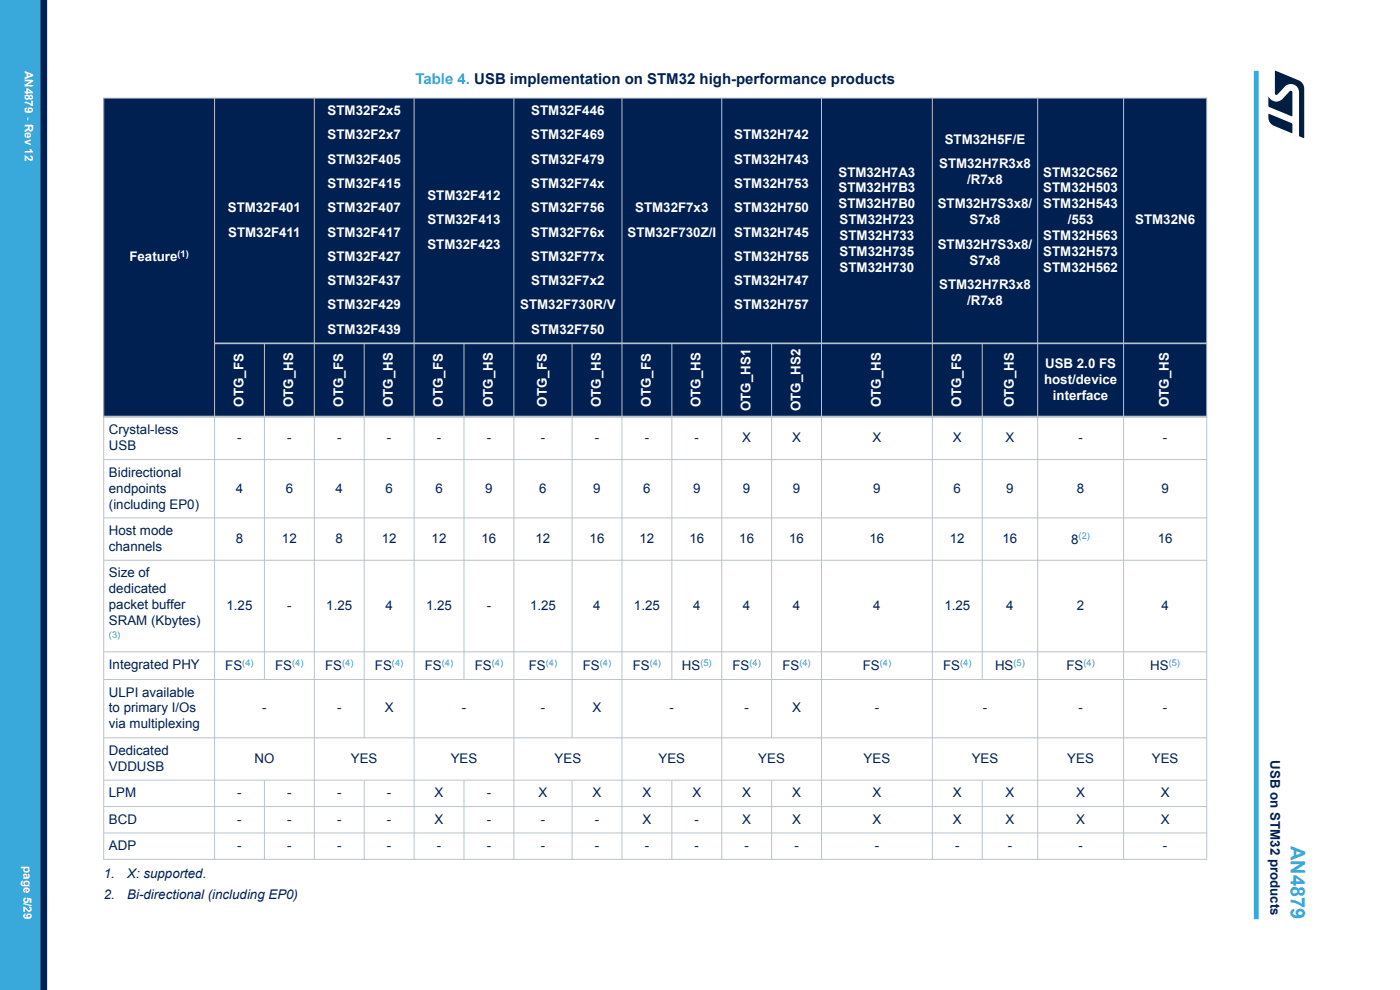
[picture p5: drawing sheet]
<svg xmlns="http://www.w3.org/2000/svg" width="297mm" height="210mm" viewBox="0 0 297 210" stroke-linecap="round" stroke-linejoin="round" font-family="sans-serif">
<g fill="#002052">
<path d="M22 20.8h234v67.6h-234z" fill-rule="evenodd"/>
<path d="M22 20.8h234v52h-234z" fill-rule="evenodd"/>
<path d="M22.1 20.9h23.3v67.3h-23.3z" fill-rule="evenodd"/>
<path d="M45.6 73h10.4v15.2h-10.4z" fill-rule="evenodd"/>
<path d="M56.2 73h10.4v15.2h-10.4z" fill-rule="evenodd"/>
<path d="M66.8 73h10.4v15.2h-10.4z" fill-rule="evenodd"/>
<path d="M77.4 73h10.3v15.2h-10.3z" fill-rule="evenodd"/>
<path d="M88 73h10.3v15.2h-10.3z" fill-rule="evenodd"/>
<path d="M98.5 73h10.4v15.2h-10.4z" fill-rule="evenodd"/>
<path d="M109.1 73h12.2v15.2h-12.2z" fill-rule="evenodd"/>
<path d="M121.5 73h10.3v15.2h-10.3z" fill-rule="evenodd"/>
<path d="M132.1 73h10.3v15.2h-10.3z" fill-rule="evenodd"/>
<path d="M142.6 73h10.4v15.2h-10.4z" fill-rule="evenodd"/>
<path d="M153.2 73h10.4v15.2h-10.4z" fill-rule="evenodd"/>
<path d="M163.8 73h10.4v15.2h-10.4z" fill-rule="evenodd"/>
<path d="M174.4 73h23.3v15.2h-23.3z" fill-rule="evenodd"/>
<path d="M197.9 73h10.4v15.2h-10.4z" fill-rule="evenodd"/>
<path d="M208.5 73h11.5v15.2h-11.5z" fill-rule="evenodd"/>
<path d="M220.2 73h18.1v15.2h-18.1z" fill-rule="evenodd"/>
<path d="M238.5 73h17.4v15.2h-17.4z" fill-rule="evenodd"/>
</g>
<g fill="none" stroke="#b9c4ca" stroke-width=".21">
<path d="M21.9 20.8h234.2M22 20.7v161.7M45.5 20.7v161.7M66.7 20.7v161.7M87.8 20.7v161.7M109 20.7v161.7M131.9 20.7v161.7M153.1 20.7v161.7M174.3 20.7v161.7M197.8 20.7v161.7M220.1 20.7v161.7M238.4 20.7v161.7"/>
<path d="M256 20.7v161.7M56.1 72.8v71.4M77.3 72.8v83.8M98.4 72.8v71.4M121.4 72.8v83.8M142.5 72.8v71.4M163.7 72.8v83.8M208.4 72.8v71.4M21.9 97.5h234.2M21.9 109.9h234.2M21.9 118.8h234.2M21.9 138.3h234.2"/>
<path d="M21.9 144.1h234.2M21.9 156.5h234.2M21.9 165.5h234.2M21.9 171.1h234.2M21.9 176.7h234.2M56.1 165.5v16.9M77.3 165.5v16.9M98.4 165.5v16.9M121.4 165.5v16.9M142.5 165.5v16.9M163.7 165.5v16.9M208.4 165.5v16.9"/>
<path d="M21.9 182.3h234.2"/>
</g>
<path d="M45.5 72.8h210.6" fill="none" stroke="#b9c4ca" stroke-width=".35"/>
<path d="M21.9 88.4h234.2" fill="none" stroke="#b9c4ca" stroke-width=".42"/>
<path d="M266.5 15v180" fill="none" stroke="#39a9dc" stroke-width="1"/>
<g fill="#39a9dc">
<path d="M0 0h8.6v210h-8.6z" fill-rule="evenodd"/>
<path d="M0 0h7.5v210h-7.5z" fill-rule="evenodd"/>
</g>
<path d="M9.3 0v210" fill="none" stroke="#002052" stroke-width="1.4"/>
<g fill="#001e41">
<path d="M270.5 15l5 2.1a1.91 1.91 0 0 1 1.2 1.7l-.1 10.5-1-.5v-9.2a1.74 1.74 0 0 0-1-1.6 1.74 1.74 0 0 0-2 .3l-1.6 1.7-.2 .1-.3-.1z"/>
<path d="M269.1 24.2l4.9 1.9 .2 .3v1.7l-.2 .1-3.8-1.5a1.92 1.92 0 0 1-1.1-1.8z"/>
<path d="M269.1 20.5a1.85 1.85 0 0 0 2.9 .5l1.6-1.6 .2-.2 .3 .2v5.3l-5-2.1z"/>
</g>
<text font-size="4.2" fill="#39a9dc" x="273.8" y="179.5" transform="rotate(90 273.8 179.5)">AN4879</text>
<text font-size="3.2" fill="#39a9dc" x="88.1" y="17.8">Table 4. USB implementation on STM32 high-performance products</text>
<g font-size="2.8" fill="#fff">
<text x="69.5" y="24.4">STM32F2x5</text>
<text x="69.5" y="29.6">STM32F2x7</text>
<text x="112.7" y="24.4">STM32F446</text>
<text x="112.7" y="29.6">STM32F469</text>
<text x="155.8" y="29.6">STM32H742</text>
<text x="69.5" y="34.7">STM32F405</text>
<text x="112.7" y="34.7">STM32F479</text>
<text x="155.8" y="34.7">STM32H743</text>
<text x="199.2" y="35.7">STM32H7R3x8</text>
<text x="200.4" y="30.5">STM32H5F/E</text>
<text x="69.5" y="39.9">STM32F415</text>
<text x="112.7" y="39.9">STM32F74x</text>
<text x="155.8" y="39.9">STM32H753</text>
<text x="177.9" y="37.4">STM32H7A3</text>
<text x="177.9" y="40.8">STM32H7B3</text>
<text x="205.2" y="39.1">/R7x8</text>
<text x="221.3" y="37.4">STM32C562</text>
<text x="221.3" y="40.8">STM32H503</text>
<text x="48.3" y="45">STM32F401</text>
<text x="69.5" y="45">STM32F407</text>
<text x="90.7" y="42.4">STM32F412</text>
<text x="90.7" y="47.6">STM32F413</text>
<text x="112.7" y="45">STM32F756</text>
<text x="134.8" y="45">STM32F7x3</text>
<text x="155.8" y="45">STM32H750</text>
<text x="177.9" y="44.2">STM32H7B0</text>
<text x="178.1" y="47.6">STM32H723</text>
<text x="198.9" y="44.2">STM32H7S3x8/</text>
<text x="205.7" y="47.6">S7x8</text>
<text x="221.3" y="44.2">STM32H543</text>
<text x="226.5" y="47.6">/553</text>
<text x="240.8" y="47.6">STM32N6</text>
<text x="48.4" y="50.2">STM32F411</text>
<text x="69.5" y="50.2">STM32F417</text>
<text x="90.7" y="52.8">STM32F423</text>
<text x="112.7" y="50.2">STM32F76x</text>
<text x="133.1" y="50.2">STM32F730Z/I</text>
<text x="155.8" y="50.2">STM32H745</text>
<text x="178.1" y="51">STM32H733</text>
<text x="198.9" y="52.8">STM32H7S3x8/</text>
<text x="221.3" y="51">STM32H563</text>
<text x="27.5" y="55.5">Feature</text>
<text x="69.5" y="55.3">STM32F427</text>
<text x="112.7" y="55.3">STM32F77x</text>
<text x="155.8" y="55.3">STM32H755</text>
<text x="178.1" y="54.4">STM32H735</text>
<text x="178.1" y="57.8">STM32H730</text>
<text x="205.7" y="56.1">S7x8</text>
<text x="221.3" y="54.4">STM32H573</text>
<text x="221.3" y="57.8">STM32H562</text>
<text x="69.5" y="60.5">STM32F437</text>
<text x="69.5" y="65.6">STM32F429</text>
<text x="110.4" y="65.6">STM32F730R/V</text>
<text x="112.7" y="60.5">STM32F7x2</text>
<text x="155.8" y="60.5">STM32H747</text>
<text x="155.8" y="65.6">STM32H757</text>
<text x="199.2" y="61.3">STM32H7R3x8</text>
<text x="205.2" y="64.7">/R7x8</text>
<text x="69.5" y="70.8">STM32F439</text>
<text x="112.7" y="70.8">STM32F750</text>
<text x="221.5" y="81.4">host/device</text>
<text x="221.7" y="78">USB 2.0 FS</text>
<text x="51.6" y="86.2" transform="rotate(-90 51.6 86.2)">OTG_FS</text>
<text x="62.2" y="86.4" transform="rotate(-90 62.2 86.4)">OTG_HS</text>
<text x="72.8" y="86.2" transform="rotate(-90 72.8 86.2)">OTG_FS</text>
<text x="83.4" y="86.4" transform="rotate(-90 83.4 86.4)">OTG_HS</text>
<text x="94" y="86.2" transform="rotate(-90 94 86.2)">OTG_FS</text>
<text x="104.5" y="86.4" transform="rotate(-90 104.5 86.4)">OTG_HS</text>
<text x="116" y="86.2" transform="rotate(-90 116 86.2)">OTG_FS</text>
<text x="127.5" y="86.4" transform="rotate(-90 127.5 86.4)">OTG_HS</text>
<text x="138" y="86.2" transform="rotate(-90 138 86.2)">OTG_FS</text>
<text x="148.6" y="86.4" transform="rotate(-90 148.6 86.4)">OTG_HS</text>
<text x="159.2" y="87.2" transform="rotate(-90 159.2 87.2)">OTG_HS1</text>
<text x="169.8" y="87.2" transform="rotate(-90 169.8 87.2)">OTG_HS2</text>
<text x="186.8" y="86.4" transform="rotate(-90 186.8 86.4)">OTG_HS</text>
<text x="203.9" y="86.2" transform="rotate(-90 203.9 86.2)">OTG_FS</text>
<text x="215.1" y="86.4" transform="rotate(-90 215.1 86.4)">OTG_HS</text>
<text x="223.4" y="84.8">interface</text>
<text x="248" y="86.4" transform="rotate(-90 248 86.4)">OTG_HS</text>
</g>
<g font-size="2.8" fill="#002052">
<text x="23.1" y="92.1">Crystal-less</text>
<text x="23.1" y="95.5">USB</text>
<text x="50.3" y="93.8">-</text>
<text x="60.9" y="93.8">-</text>
<text x="71.5" y="93.8">-</text>
<text x="82.1" y="93.8">-</text>
<text x="92.7" y="93.8">-</text>
<text x="103.3" y="93.8">-</text>
<text x="114.7" y="93.8">-</text>
<text x="126.2" y="93.8">-</text>
<text x="136.8" y="93.8">-</text>
<text x="147.4" y="93.8">-</text>
<text x="157.5" y="93.8">X</text>
<text x="168" y="93.8">X</text>
<text x="185.1" y="93.8">X</text>
<text x="202.1" y="93.8">X</text>
<text x="213.3" y="93.8">X</text>
<text x="228.8" y="93.8">-</text>
<text x="246.7" y="93.8">-</text>
<text x="23.1" y="101.1">Bidirectional</text>
<text x="23.1" y="104.5">endpoints</text>
<text x="23.1" y="107.9">(including EP0)</text>
<text x="50" y="104.5">4</text>
<text x="60.6" y="104.5">6</text>
<text x="71.2" y="104.5">4</text>
<text x="81.8" y="104.5">6</text>
<text x="92.4" y="104.5">6</text>
<text x="102.9" y="104.5">9</text>
<text x="114.4" y="104.5">6</text>
<text x="125.9" y="104.5">9</text>
<text x="136.5" y="104.5">6</text>
<text x="147" y="104.5">9</text>
<text x="157.6" y="104.5">9</text>
<text x="168.2" y="104.5">9</text>
<text x="185.3" y="104.5">9</text>
<text x="202.3" y="104.5">6</text>
<text x="213.5" y="104.5">9</text>
<text x="228.5" y="104.5">8</text>
<text x="246.4" y="104.5">9</text>
<text x="23.1" y="113.5">Host mode</text>
<text x="23.1" y="116.9">channels</text>
<text x="50" y="115.2">8</text>
<text x="59.8" y="115.2">12</text>
<text x="71.2" y="115.2">8</text>
<text x="81" y="115.2">12</text>
<text x="91.6" y="115.2">12</text>
<text x="102.2" y="115.2">16</text>
<text x="113.6" y="115.2">12</text>
<text x="125.1" y="115.2">16</text>
<text x="135.7" y="115.2">12</text>
<text x="146.2" y="115.2">16</text>
<text x="156.8" y="115.2">16</text>
<text x="167.4" y="115.2">16</text>
<text x="184.5" y="115.2">16</text>
<text x="201.5" y="115.2">12</text>
<text x="212.7" y="115.2">16</text>
<text x="227.3" y="115.3">8</text>
<text x="245.6" y="115.2">16</text>
<text x="23.1" y="122.5">Size of</text>
<text x="23.1" y="125.8">dedicated</text>
<text x="23.1" y="129.2">packet buffer</text>
<text x="48.1" y="129.4">1.25</text>
<text x="60.9" y="129.4">-</text>
<text x="69.2" y="129.4">1.25</text>
<text x="81.8" y="129.4">4</text>
<text x="90.4" y="129.4">1.25</text>
<text x="103.3" y="129.4">-</text>
<text x="112.4" y="129.4">1.25</text>
<text x="125.9" y="129.4">4</text>
<text x="134.5" y="129.4">1.25</text>
<text x="147" y="129.4">4</text>
<text x="157.6" y="129.4">4</text>
<text x="168.2" y="129.4">4</text>
<text x="185.3" y="129.4">4</text>
<text x="200.3" y="129.4">1.25</text>
<text x="213.5" y="129.4">4</text>
<text x="228.5" y="129.4">2</text>
<text x="246.4" y="129.4">4</text>
<text x="23.1" y="132.6">SRAM (Kbytes)</text>
<text x="23.1" y="142">Integrated PHY</text>
<text x="47.8" y="142.1">FS</text>
<text x="58.4" y="142.1">FS</text>
<text x="69" y="142.1">FS</text>
<text x="79.5" y="142.1">FS</text>
<text x="90.1" y="142.1">FS</text>
<text x="100.7" y="142.1">FS</text>
<text x="112.2" y="142.1">FS</text>
<text x="123.6" y="142.1">FS</text>
<text x="134.2" y="142.1">FS</text>
<text x="144.7" y="142.1">HS</text>
<text x="155.4" y="142.1">FS</text>
<text x="166" y="142.1">FS</text>
<text x="183" y="142.1">FS</text>
<text x="200.1" y="142.1">FS</text>
<text x="211.1" y="142.1">HS</text>
<text x="226.2" y="142.1">FS</text>
<text x="244" y="142.1">HS</text>
<text x="23.1" y="147.7">ULPI available</text>
<text x="23.1" y="151.1">to primary I/Os</text>
<text x="23.1" y="154.5">via multiplexing</text>
<text x="55.6" y="151.1">-</text>
<text x="71.5" y="151.1">-</text>
<text x="81.6" y="151.1">X</text>
<text x="98" y="151.1">-</text>
<text x="114.7" y="151.1">-</text>
<text x="125.7" y="151.1">X</text>
<text x="142.1" y="151.1">-</text>
<text x="157.9" y="151.1">-</text>
<text x="168" y="151.1">X</text>
<text x="185.6" y="151.1">-</text>
<text x="208.5" y="151.1">-</text>
<text x="228.8" y="151.1">-</text>
<text x="246.7" y="151.1">-</text>
<text x="23.1" y="160.1">Dedicated</text>
<text x="54" y="161.8">NO</text>
<text x="74.4" y="161.8">YES</text>
<text x="95.6" y="161.8">YES</text>
<text x="117.7" y="161.8">YES</text>
<text x="139.7" y="161.8">YES</text>
<text x="160.9" y="161.8">YES</text>
<text x="183.2" y="161.8">YES</text>
<text x="206.1" y="161.8">YES</text>
<text x="226.4" y="161.8">YES</text>
<text x="244.4" y="161.8">YES</text>
<text x="269.5" y="161.3" transform="rotate(90 269.5 161.3)">USB on STM32 products</text>
<text x="23.1" y="163.5">VDDUSB</text>
<text x="23.1" y="169.1">LPM</text>
<text x="50.3" y="169.1">-</text>
<text x="60.9" y="169.1">-</text>
<text x="71.5" y="169.1">-</text>
<text x="82.1" y="169.1">-</text>
<text x="92.2" y="169.1">X</text>
<text x="103.3" y="169.1">-</text>
<text x="114.2" y="169.1">X</text>
<text x="125.7" y="169.1">X</text>
<text x="136.3" y="169.1">X</text>
<text x="146.9" y="169.1">X</text>
<text x="157.5" y="169.1">X</text>
<text x="168" y="169.1">X</text>
<text x="185.1" y="169.1">X</text>
<text x="202.1" y="169.1">X</text>
<text x="213.3" y="169.1">X</text>
<text x="228.3" y="169.1">X</text>
<text x="246.2" y="169.1">X</text>
<text x="23.1" y="174.7">BCD</text>
<text x="50.3" y="174.7">-</text>
<text x="60.9" y="174.7">-</text>
<text x="71.5" y="174.7">-</text>
<text x="82.1" y="174.7">-</text>
<text x="92.2" y="174.7">X</text>
<text x="103.3" y="174.7">-</text>
<text x="114.7" y="174.7">-</text>
<text x="126.2" y="174.7">-</text>
<text x="136.3" y="174.7">X</text>
<text x="147.4" y="174.7">-</text>
<text x="157.5" y="174.7">X</text>
<text x="168" y="174.7">X</text>
<text x="185.1" y="174.7">X</text>
<text x="202.1" y="174.7">X</text>
<text x="213.3" y="174.7">X</text>
<text x="228.3" y="174.7">X</text>
<text x="246.2" y="174.7">X</text>
<text x="23.1" y="180.3">ADP</text>
<text x="50.3" y="180.3">-</text>
<text x="60.9" y="180.3">-</text>
<text x="71.5" y="180.3">-</text>
<text x="82.1" y="180.3">-</text>
<text x="92.7" y="180.3">-</text>
<text x="103.3" y="180.3">-</text>
<text x="114.7" y="180.3">-</text>
<text x="126.2" y="180.3">-</text>
<text x="136.8" y="180.3">-</text>
<text x="147.4" y="180.3">-</text>
<text x="157.9" y="180.3">-</text>
<text x="168.5" y="180.3">-</text>
<text x="185.6" y="180.3">-</text>
<text x="202.6" y="180.3">-</text>
<text x="213.8" y="180.3">-</text>
<text x="228.8" y="180.3">-</text>
<text x="246.7" y="180.3">-</text>
<text x="22" y="186.3">1.</text>
<text x="22" y="190.7">2.</text>
<text x="27" y="186.3">X: supported.</text>
<text x="27" y="190.7">Bi-directional (including EP0)</text>
</g>
<g font-size="2.5" fill="#fff">
<text x="5.3" y="15" transform="rotate(90 5.3 15)">AN4879 - Rev 12</text>
<text x="5" y="183.7" transform="rotate(90 5 183.7)">page 5/29</text>
</g>
<text font-size="2" fill="#fff" x="37.6" y="54.5">(1)</text>
<g font-size="2" fill="#39a9dc">
<text x="228.8" y="114.4">(2)</text>
<text x="23.1" y="135.3">(3)</text>
<text x="51.4" y="141.2">(4)</text>
<text x="62" y="141.2">(4)</text>
<text x="72.6" y="141.2">(4)</text>
<text x="83.2" y="141.2">(4)</text>
<text x="93.7" y="141.2">(4)</text>
<text x="104.3" y="141.2">(4)</text>
<text x="115.8" y="141.2">(4)</text>
<text x="127.2" y="141.2">(4)</text>
<text x="137.8" y="141.2">(4)</text>
<text x="148.6" y="141.2">(5)</text>
<text x="159" y="141.2">(4)</text>
<text x="169.6" y="141.2">(4)</text>
<text x="186.6" y="141.2">(4)</text>
<text x="203.7" y="141.2">(4)</text>
<text x="215" y="141.2">(5)</text>
<text x="229.8" y="141.2">(4)</text>
<text x="247.9" y="141.2">(5)</text>
</g>
</svg>
